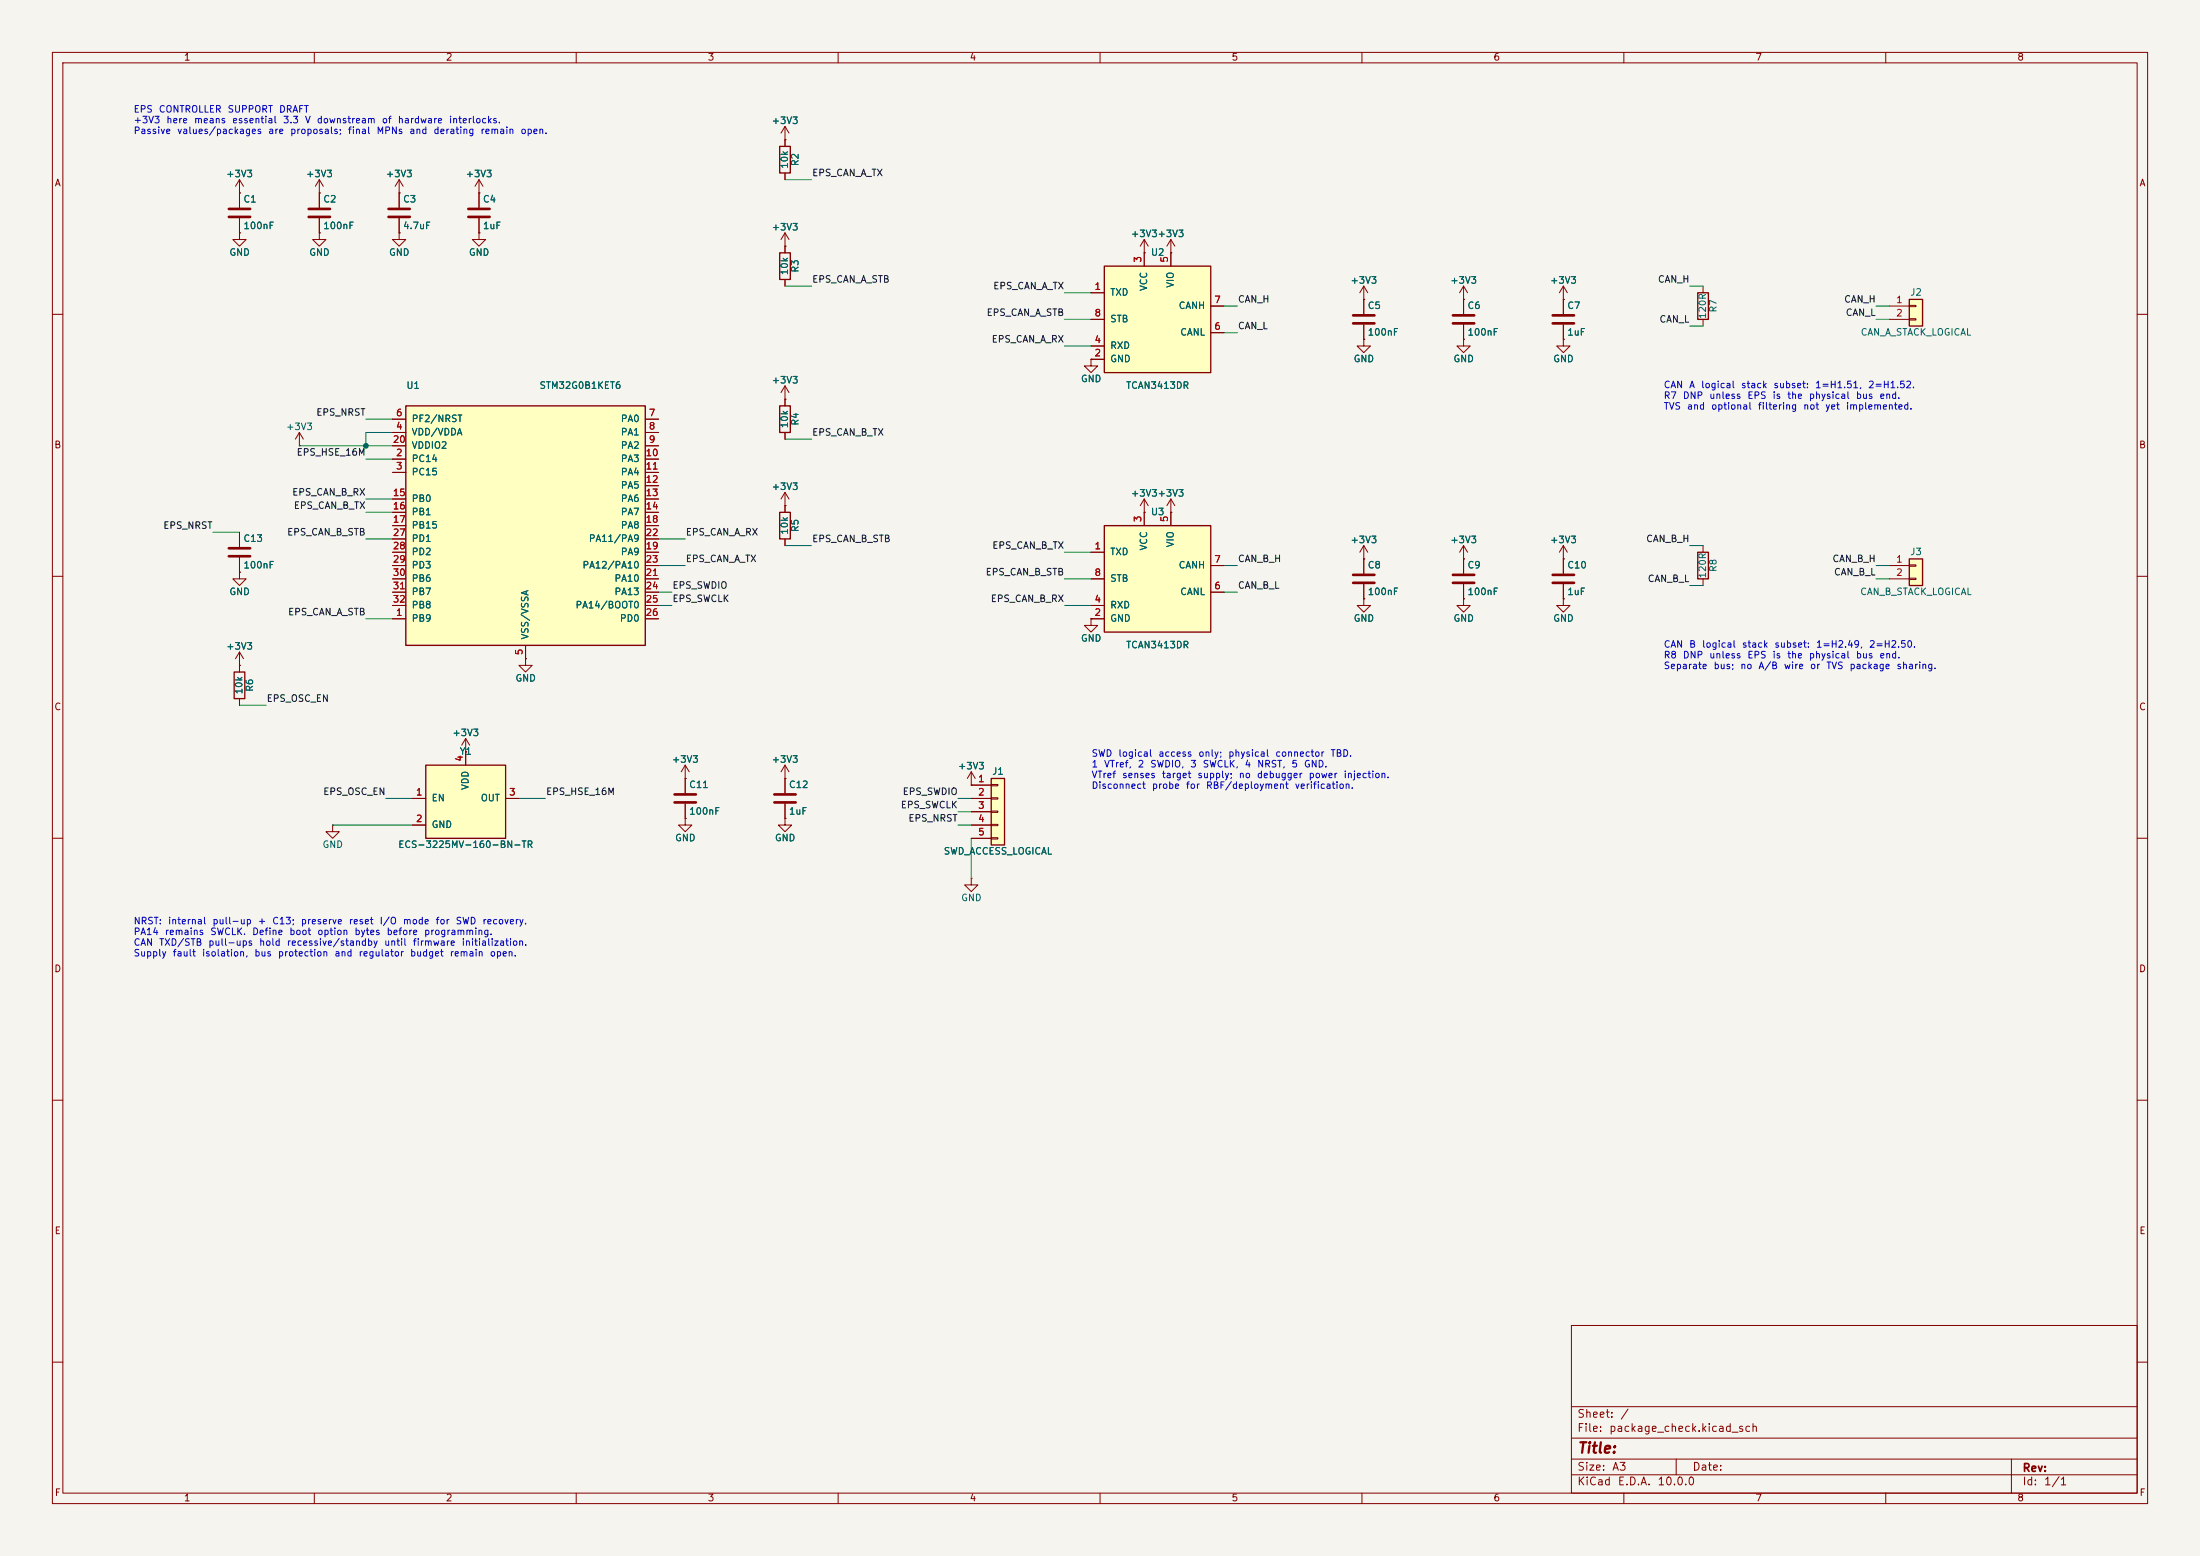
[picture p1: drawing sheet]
<svg xmlns="http://www.w3.org/2000/svg" width="420mm" height="297mm" viewBox="0 0 420 297" stroke-linecap="round" stroke-linejoin="round" font-family="sans-serif">
<path d="M0 0h420v297h-420z" fill="#f5f4ef" stroke="#f5f4ef" stroke-width=".19"/>
<g fill="none" stroke="#840000" stroke-width=".19">
<path d="M10 10h400v277h-400zM12 12h396v273h-396zM60 10v2M110 10v2M160 10v2M210 10v2M260 10v2M310 10v2M360 10v2M260.3 57.2v2.7M279.4 57.2h.1M279.4 54.6v5.3"/>
<path d="M279.4 54.6l-.8 1.3M279.4 54.6l.8 1.3M298.4 57.2h.1M298.4 54.6v5.3M298.4 54.6l-.7 1.3M298.4 54.6l.8 1.3M325.1 54.6v1.3M10 60h2M260.3 62v2.8M279.4 64.8v1.2h1.3l-1.3 1.3-1.3-1.3h1.3M279.4 64.8h.1M279.4 62v2.8"/>
<path d="M298.4 64.8v1.2h1.3l-1.3 1.3-1.2-1.3h1.2M298.4 64.8h.1M298.4 62v2.8M325.1 61v1.2M408 60h2M10 110h2M279.4 114.3v1.3h1.3l-1.3 1.2-1.3-1.2h1.3M279.4 114.3h.1M279.4 106.7h.1M279.4 104.1v5.4M279.4 111.5v2.8M279.4 104.1l-.8 1.3"/>
<path d="M279.4 104.1l.8 1.3M298.4 106.7h.1M298.4 104.1l-.7 1.3M298.4 104.1l.8 1.3M298.4 104.1v5.4M298.4 111.5v2.8M325.1 104.1v1.3M325.1 110.5v1.3M408 110h2M10 160h2M408 160h2M10 210h2"/>
<path d="M408 210h2M300 253h108v32h-108zM10 260h2M300 278.5h108M300 274.5h108M300 268.5h108M320 278.5v3M384 278.5v6.5M408 260h2M60 285v2M110 285v2M160 285v2"/>
<path d="M210 285v2M260 285v2M300 281.5h108M310 285v2M360 285v2"/>
</g>
<path d="M258.3 60.2h4.1M258.3 61.7h4.1M277.4 60.2h4M277.4 61.7h4M296.4 60.2h4.1M296.4 61.7h4.1M277.4 109.7h4M277.4 111.3h4M296.4 109.7h4.1M296.4 111.3h4.1" fill="none" stroke="#840000" stroke-width=".51"/>
<path d="M324.1 55.9h2v5.1h-2zM324.1 105.4h2v5.1h-2z" fill="none" stroke="#840000" stroke-width=".25"/>
<path d="M364.5 57.2h2.5v5h-2.5z" fill="#ffffc2"/>
<path d="M364.5 57.2h2.5v5h-2.5z" fill="none" stroke="#840000" stroke-width=".25"/>
<path d="M360.7 58.4h3.8M364.5 58.3h1.3v.2h-1.3zM360.7 61h3.8M364.5 60.8h1.3v.3h-1.3z" fill="none" stroke="#840000" stroke-width=".19"/>
<path d="M364.5 106.7h2.5v5.1h-2.5z" fill="#ffffc2"/>
<path d="M148.8 27.9h2.1v5.1h-2.1zM148.8 48.3h2.1v5h-2.1zM148.8 77.5h2.1v5.1h-2.1zM148.8 97.8h2.1v5.1h-2.1zM364.5 106.7h2.5v5.1h-2.5z" fill="none" stroke="#840000" stroke-width=".25"/>
<g fill="none" stroke="#840000" stroke-width=".19">
<path d="M45.7 36.8h.1M45.7 34.3v5.3M45.7 34.3l-.7 1.3M45.7 34.3l.8 1.3M61 36.8h.1M61 34.3v5.3M61 34.3l-.8 1.3M61 34.3l.7 1.3M76.2 36.8h.1M76.2 34.3v5.3M76.2 34.3l-.8 1.3M76.2 34.3l.8 1.3"/>
<path d="M91.4 36.8h.1M91.4 34.3v5.3M91.4 34.3l-.7 1.3M91.4 34.3l.8 1.3M149.9 26.7h.1M149.9 24.1l-.8 1.3M149.9 24.1l.7 1.3M149.9 24.1v3.8M149.9 33v1.3M45.7 44.5v1.2h1.3l-1.3 1.3-1.3-1.3h1.3M45.7 44.5h.1M45.7 41.7v2.8"/>
<path d="M61 44.5v1.2h1.2l-1.2 1.3-1.3-1.3h1.3M61 44.5h.1M61 41.7v2.8M76.2 44.5v1.2h1.3l-1.3 1.3-1.3-1.3h1.3M76.2 44.5h.1M76.2 41.7v2.8M91.4 44.5v1.2h1.3l-1.3 1.3-1.2-1.3h1.2M91.4 44.5h.1M91.4 41.7v2.8M149.9 47h.1M149.9 44.5v3.8M149.9 53.3v1.3"/>
<path d="M149.9 44.5l-.8 1.2M149.9 44.5l.7 1.2M149.9 76.2h.1M149.9 73.7v3.8M149.9 73.7l-.8 1.2M149.9 73.7l.7 1.2M57.1 85.1h.1M57.1 82.6l-.7 1.2M57.1 82.6l.8 1.2M57.1 82.6v2.5M149.9 96.5h.1M149.9 82.6v1.2"/>
<path d="M149.9 94v3.8M149.9 94l-.8 1.3M149.9 94l.7 1.3M149.9 102.9v1.2M260.3 106.7h.1M260.3 114.3v1.3h1.3l-1.3 1.2-1.2-1.2h1.2M260.3 114.3h.1M260.3 104.1v5.4M260.3 111.5v2.8M260.3 104.1l-.7 1.3M260.3 104.1l.8 1.3M360.7 108h3.8"/>
<path d="M360.7 110.5h3.8M364.5 107.8h1.3v.3h-1.3zM364.5 110.4h1.3v.2h-1.3zM63.5 157.5v1.3h1.3l-1.3 1.2-1.3-1.2h1.3M63.5 157.5h.1M130.8 148.6h.1M130.8 156.2v1.3h1.3l-1.3 1.3-1.3-1.3h1.3M130.8 156.2h.1M130.8 146.1v5.3M130.8 153.4v2.8M130.8 146.1l-.8 1.2M130.8 146.1l.8 1.2"/>
<path d="M149.9 148.6h.1M149.9 156.2v1.3h1.2l-1.2 1.3-1.3-1.3h1.3M149.9 156.2h.1M149.9 146.1v5.3M149.9 153.4v2.8M149.9 146.1l-.8 1.2M149.9 146.1l.7 1.2"/>
</g>
<g fill="none" stroke="#840000" stroke-width=".51">
<path d="M43.7 39.9h4.1M58.9 39.9h4.1M74.2 39.9h4M89.4 39.9h4.1M43.7 41.4h4.1M58.9 41.4h4.1M74.2 41.4h4M89.4 41.4h4.1M258.3 109.7h4.1M258.3 111.3h4.1M128.8 151.6h4M128.8 153.2h4"/>
<path d="M147.8 151.6h4.1M147.8 153.2h4.1"/>
</g>
<path d="M77.5 77.5h45.7v45.7h-45.7z" fill="#ffffc2"/>
<path d="M77.5 77.5h45.7v45.7h-45.7zM44.7 128.3h2v5.1h-2z" fill="none" stroke="#840000" stroke-width=".25"/>
<g fill="none" stroke="#840000" stroke-width=".19">
<path d="M74.9 87.6h2.6M74.9 90.2h2.6M74.9 82.6h2.6M74.9 80h2.6M74.9 85.1h2.6M74.9 95.3h2.6M74.9 97.8h2.6M123.2 87.6h2.5M123.2 90.2h2.5M123.2 82.6h2.5M123.2 80h2.5M123.2 85.1h2.5"/>
<path d="M123.2 92.7h2.5M123.2 95.3h2.5M123.2 97.8h2.5M45.7 101.6v2.8M45.7 106.4v2.8M74.9 118.1h2.6M74.9 100.3h2.6M74.9 105.4h2.6M74.9 110.5h2.6M74.9 102.9h2.6M74.9 108h2.6M74.9 113h2.6"/>
<path d="M74.9 115.6h2.6M123.2 118.1h2.5M123.2 100.3h2.5M123.2 105.4h2.5M123.2 110.5h2.5M123.2 102.9h2.5M123.2 108h2.5M123.2 113h2.5M123.2 115.6h2.5M45.7 127h.1M45.7 124.5v3.8M45.7 133.4v1.2"/>
<path d="M45.7 124.5l-.7 1.2M45.7 124.5l.8 1.2M100.3 123.2v2.5"/>
</g>
<path d="M43.7 104.6h4.1M43.7 106.2h4.1" fill="none" stroke="#840000" stroke-width=".51"/>
<path d="M189.2 148.6h2.6v12.7h-2.6z" fill="#ffffc2"/>
<path d="M189.2 148.6h2.6v12.7h-2.6z" fill="none" stroke="#840000" stroke-width=".25"/>
<g fill="none" stroke="#840000" stroke-width=".19">
<path d="M223.5 48.3h.1M223.5 45.7l-.7 1.3M223.5 45.7l.8 1.3M223.5 45.7v2.6M45.7 109.2v1.3h1.3l-1.3 1.3-1.3-1.3h1.3M45.7 109.2h.1M100.3 125.7v1.3h1.3l-1.3 1.3-1.2-1.3h1.2M100.3 125.7h.1M88.9 143.5h.1M88.9 141l-.8 1.2M88.9 141l.8 1.2M88.9 141v2.5"/>
<path d="M185.4 149.9h.1M185.4 149.9h3.8M185.4 152.4h3.8M185.4 154.9h3.8M185.4 157.5h3.8M185.4 147.3l-.7 1.3M185.4 147.3l.8 1.3M185.4 147.3v2.6M189.2 149.7h1.3v.3h-1.3zM189.2 152.3h1.3v.2h-1.3zM189.2 154.8h1.3v.3h-1.3zM189.2 157.4h1.3v.2h-1.3z"/>
<path d="M189.2 159.9h1.3v.2h-1.3zM185.4 167.6v1.3h1.3l-1.3 1.3-1.3-1.3h1.3M185.4 167.6h.1M185.4 160h3.8"/>
</g>
<path d="M210.8 50.8h20.3v20.3h-20.3z" fill="#ffffc2"/>
<path d="M210.8 50.8h20.3v20.3h-20.3z" fill="none" stroke="#840000" stroke-width=".25"/>
<g fill="none" stroke="#840000" stroke-width=".19">
<path d="M208.3 55.9h2.5M218.4 48.3h.1M218.4 45.7v5.1M218.4 45.7l-.7 1.3M218.4 45.7l.8 1.3M223.5 48.3v2.5M231.1 58.4h2.6M208.3 68.6v1.3h1.2l-1.2 1.2-1.3-1.2h1.3M208.3 68.6h.1M208.3 68.6h2.5M208.3 66h2.5M208.3 61h2.5"/>
<path d="M231.1 63.5h2.6"/>
</g>
<path d="M81.3 146.1h15.2v13.9h-15.2z" fill="#ffffc2"/>
<path d="M81.3 146.1h15.2v13.9h-15.2z" fill="none" stroke="#840000" stroke-width=".25"/>
<g fill="none" stroke="#840000" stroke-width=".19">
<path d="M260.3 57.2h.1M260.3 54.6l-.7 1.3M260.3 54.6l.8 1.3M260.3 54.6v2.6M260.3 64.8v1.2h1.3l-1.3 1.3-1.2-1.3h1.2M260.3 64.8h.1M223.5 97.8h.1M223.5 95.3l-.7 1.2M223.5 95.3l.8 1.2M223.5 95.3v2.5M298.4 114.3v1.3h1.3l-1.3 1.2-1.2-1.2h1.2M298.4 114.3h.1"/>
<path d="M78.7 152.4h2.6M78.7 157.5h2.6M88.9 143.5v2.6M96.5 152.4h2.6"/>
</g>
<path d="M210.8 100.3h20.3v20.4h-20.3z" fill="#ffffc2"/>
<path d="M210.8 100.3h20.3v20.4h-20.3z" fill="none" stroke="#840000" stroke-width=".25"/>
<g fill="none" stroke="#840000" stroke-width=".19">
<path d="M45.7 36.8h.1M45.7 36.8v2.8M61 36.8h.1M61 36.8v2.8M76.2 36.8h.1M76.2 36.8v2.8M91.4 36.8h.1M91.4 36.8v2.8M149.9 26.7h.1M149.9 26.7v1.2M149.9 33v1.3M45.7 44.5h.1"/>
<path d="M45.7 41.7v2.8M61 44.5h.1M61 41.7v2.8M76.2 44.5h.1M76.2 41.7v2.8M91.4 44.5h.1M91.4 41.7v2.8M149.9 47h.1M149.9 47v1.3M149.9 53.3v1.3M208.3 55.9h2.5M218.4 48.3h.1"/>
<path d="M218.4 48.3v2.5M223.5 48.3h.1M223.5 48.3v2.5M231.1 58.4h2.6M260.3 57.2h.1M260.3 57.2v2.7M279.4 57.2h.1M279.4 57.2v2.7M298.4 57.2h.1M298.4 57.2v2.7M149.9 76.2h.1M149.9 76.2v1.3"/>
<path d="M208.3 68.6h.1M208.3 68.6h2.5M208.3 66h2.5M208.3 61h2.5M231.1 63.5h2.6M260.3 64.8h.1M260.3 62v2.8M279.4 64.8h.1M279.4 62v2.8M298.4 64.8h.1M298.4 62v2.8M74.9 87.6h2.6"/>
<path d="M74.9 90.2h2.6M74.9 82.6h2.6M74.9 80h2.6M74.9 85.1h2.6M74.9 95.3h2.6M74.9 97.8h2.6M123.2 87.6h2.5M123.2 90.2h2.5M123.2 82.6h2.5M123.2 80h2.5M123.2 85.1h2.5M123.2 92.7h2.5"/>
<path d="M123.2 95.3h2.5M123.2 97.8h2.5M149.9 96.5h.1M149.9 82.6v1.2M149.9 96.5v1.3M218.4 97.8h.1M218.4 95.3v5M218.4 95.3l-.7 1.2M218.4 95.3l.8 1.2M223.5 97.8h.1M223.5 97.8v2.5M45.7 109.2h.1"/>
<path d="M45.7 101.6v2.8M45.7 106.4v2.8M74.9 105.4h2.6M74.9 118.1h2.6M74.9 115.6h2.6M74.9 113h2.6M74.9 108h2.6M74.9 110.5h2.6M74.9 100.3h2.6M74.9 102.9h2.6M123.2 105.4h2.5M123.2 118.1h2.5"/>
<path d="M123.2 115.6h2.5M123.2 113h2.5M123.2 108h2.5M123.2 110.5h2.5M123.2 100.3h2.5M123.2 102.9h2.5M149.9 102.9v1.2M208.3 118.1v1.3h1.2l-1.2 1.3-1.3-1.3h1.3M208.3 118.1h.1M208.3 105.4h2.5M208.3 118.1h2.5M208.3 115.6h2.5"/>
<path d="M208.3 110.5h2.5M231.1 113h2.6M231.1 108h2.6M260.3 106.7h.1M260.3 114.3h.1M260.3 106.7v2.8M260.3 111.5v2.8M279.4 106.7h.1M279.4 114.3h.1M279.4 106.7v2.8M279.4 111.5v2.8M298.4 106.7h.1"/>
<path d="M298.4 114.3h.1M298.4 106.7v2.8M298.4 111.5v2.8M45.7 127h.1M45.7 127v1.3M45.7 133.4v1.2M100.3 125.7h.1M100.3 123.2v2.5M78.7 152.4h2.6M78.7 157.5h2.6M88.9 143.5h.1M88.9 143.5v2.6"/>
<path d="M96.5 152.4h2.6M130.8 148.6h.1M130.8 156.2h.1M130.8 148.6v2.8M130.8 153.4v2.8M149.9 148.6h.1M149.9 156.2h.1M149.9 148.6v2.8M149.9 153.4v2.8M185.4 149.9h.1M185.4 149.9h3.8M185.4 152.4h3.8"/>
<path d="M185.4 154.9h3.8M185.4 157.5h3.8M185.4 160h3.8"/>
</g>
<g fill="none" stroke="#009600" stroke-width=".19">
<path d="M149.9 34.3h5M149.9 54.6h5M203.2 55.9h5.1M233.7 58.4h2.5M322.6 54.6h2.5M358.1 58.4h2.6M203.2 61h5.1M203.2 66h5.1M233.7 63.5h2.5M322.6 62.2h2.5M358.1 61h2.6M57.1 85.1h17.8"/>
<path d="M69.8 80h5.1M69.8 97.8h5.1M69.8 87.6h5.1M69.8 95.3h5.1M74.9 82.6h-5.1v2.5M149.9 83.8h5M40.6 101.6h5.1M69.8 102.9h5.1M69.8 118.1h5.1M125.7 102.9h5.1M125.7 113h2.6M125.7 108h5.1"/>
<path d="M125.7 115.6h2.6M149.9 104.1h5M203.2 110.5h5.1M203.2 115.6h5.1M203.2 105.4h5.1M233.7 113h2.5M233.7 108h2.5M322.6 104.1h2.5M322.6 111.8h2.5M358.1 108h2.6M358.1 110.5h2.6M45.7 134.6h5.1"/>
<path d="M63.5 157.5h15.2M73.7 152.4h5M99.1 152.4h5M182.9 152.4h2.5M182.9 154.9h2.5M182.9 157.5h2.5M185.4 160v7.6"/>
</g>
<circle cx="69.8" cy="85.1" r=".46" fill="#009600" stroke="#009600" stroke-width=".19"/>
<text font-size="2" fill="#840000" x="301" y="277.9">Title:</text>
<g font-size="1.5" fill="#840000">
<text x="301" y="273.7">File:</text>
<text x="301" y="271">Sheet:</text>
<text x="307.1" y="273.7">package_check.kicad_sch</text>
<text x="309.2" y="271">/</text>
<text x="301" y="281.1">Size:</text>
<text x="307.6" y="281.1">A3</text>
<text x="323" y="281.1">Date:</text>
<text x="386" y="281.3">Rev:</text>
<text x="301" y="283.9">KiCad</text>
<text x="308.7" y="283.9">E.D.A.</text>
<text x="316.3" y="283.9">10.0.0</text>
<text x="386" y="283.9">Id:</text>
<text x="390.1" y="283.9">1/1</text>
</g>
<g font-size="1.3" fill="#840000">
<text x="35" y="11.9">1</text>
<text x="85" y="11.9">2</text>
<text x="135" y="11.9">3</text>
<text x="185" y="11.9">4</text>
<text x="235" y="11.9">5</text>
<text x="285" y="11.9">6</text>
<text x="335" y="11.9">7</text>
<text x="385" y="11.9">8</text>
<text x="10.3" y="35.9">A</text>
<text x="408.3" y="35.9">A</text>
<text x="10.3" y="85.9">B</text>
<text x="408.2" y="85.9">B</text>
<text x="10.3" y="135.9">C</text>
<text x="408.2" y="135.9">C</text>
<text x="10.3" y="185.9">D</text>
<text x="408.2" y="185.9">D</text>
<text x="10.3" y="235.9">E</text>
<text x="408.3" y="235.9">E</text>
<text x="10.3" y="285.9">F</text>
<text x="35" y="286.9">1</text>
<text x="85" y="286.9">2</text>
<text x="135" y="286.9">3</text>
<text x="185" y="286.9">4</text>
<text x="235" y="286.9">5</text>
<text x="285" y="286.9">6</text>
<text x="335" y="286.9">7</text>
<text x="385" y="286.9">8</text>
<text x="408.3" y="285.9">F</text>
</g>
<g font-size="1.3" fill="#0000c2">
<text x="25.4" y="21.8">EPS</text>
<text x="25.4" y="23.8">+3V3</text>
<text x="30.2" y="21.8">CONTROLLER</text>
<text x="31.7" y="23.8">here</text>
<text x="36.9" y="23.8">means</text>
<text x="43.3" y="21.8">SUPPORT</text>
<text x="44.2" y="23.8">essential</text>
<text x="53.2" y="21.8">DRAFT</text>
<text x="53.9" y="23.8">3.3</text>
<text x="58.1" y="23.8">V</text>
<text x="60.4" y="23.8">downstream</text>
<text x="72.8" y="23.8">of</text>
<text x="75.8" y="23.8">hardware</text>
<text x="85.6" y="23.8">interlocks.</text>
<text x="25.4" y="25.9">Passive</text>
<text x="33.7" y="25.9">values/packages</text>
<text x="51.1" y="25.9">are</text>
<text x="55.3" y="25.9">proposals;</text>
<text x="66.3" y="25.9">final</text>
<text x="71.8" y="25.9">MPNs</text>
<text x="78" y="25.9">and</text>
<text x="82.6" y="25.9">derating</text>
<text x="91.6" y="25.9">remain</text>
<text x="99.3" y="25.9">open.</text>
<text x="317.5" y="74.4">CAN</text>
<text x="317.5" y="76.4">R7</text>
<text x="321.2" y="76.4">DNP</text>
<text x="322.4" y="74.4">A</text>
<text x="324.6" y="74.4">logical</text>
<text x="326.2" y="76.4">unless</text>
<text x="332.3" y="74.4">stack</text>
<text x="333.5" y="76.4">EPS</text>
<text x="338.3" y="76.4">is</text>
<text x="338.5" y="74.4">subset:</text>
<text x="341.1" y="76.4">the</text>
<text x="345.2" y="76.4">physical</text>
<text x="346.4" y="74.4">1=H1.51,</text>
<text x="354.2" y="76.4">bus</text>
<text x="356.5" y="74.4">2=H1.52.</text>
<text x="358.7" y="76.4">end.</text>
<text x="317.5" y="78.5">TVS</text>
<text x="321.9" y="78.5">and</text>
<text x="326.6" y="78.5">optional</text>
<text x="335.5" y="78.5">filtering</text>
<text x="344.1" y="78.5">not</text>
<text x="348.3" y="78.5">yet</text>
<text x="352.3" y="78.5">implemented.</text>
<text x="317.5" y="123.9">CAN</text>
<text x="317.5" y="126">R8</text>
<text x="321.2" y="126">DNP</text>
<text x="322.4" y="123.9">B</text>
<text x="324.8" y="123.9">logical</text>
<text x="326.2" y="126">unless</text>
<text x="332.4" y="123.9">stack</text>
<text x="333.5" y="126">EPS</text>
<text x="338.3" y="126">is</text>
<text x="338.6" y="123.9">subset:</text>
<text x="341.1" y="126">the</text>
<text x="345.2" y="126">physical</text>
<text x="346.6" y="123.9">1=H2.49,</text>
<text x="354.2" y="126">bus</text>
<text x="356.7" y="123.9">2=H2.50.</text>
<text x="358.7" y="126">end.</text>
<text x="317.5" y="128">Separate</text>
<text x="327" y="128">bus;</text>
<text x="332.1" y="128">no</text>
<text x="335.6" y="128">A/B</text>
<text x="340.4" y="128">wire</text>
<text x="345.4" y="128">or</text>
<text x="348.5" y="128">TVS</text>
<text x="353" y="128">package</text>
<text x="361.9" y="128">sharing.</text>
<text x="208.3" y="144.7">SWD</text>
<text x="208.3" y="146.8">1</text>
<text x="208.3" y="148.8">VTref</text>
<text x="210.7" y="146.8">VTref,</text>
<text x="213.4" y="144.7">logical</text>
<text x="214.1" y="148.8">senses</text>
<text x="217.1" y="146.8">2</text>
<text x="219.5" y="146.8">SWDIO,</text>
<text x="221" y="144.7">access</text>
<text x="221.7" y="148.8">target</text>
<text x="227.1" y="146.8">3</text>
<text x="228.5" y="148.8">supply;</text>
<text x="228.7" y="144.7">only;</text>
<text x="229.5" y="146.8">SWCLK,</text>
<text x="234.4" y="144.7">physical</text>
<text x="236.4" y="148.8">no</text>
<text x="237.5" y="146.8">4</text>
<text x="239.8" y="148.8">debugger</text>
<text x="239.9" y="146.8">NRST,</text>
<text x="243.3" y="144.7">connector</text>
<text x="246.4" y="146.8">5</text>
<text x="248.8" y="146.8">GND.</text>
<text x="249.7" y="148.8">power</text>
<text x="253.9" y="144.7">TBD.</text>
<text x="256.4" y="148.8">injection.</text>
<text x="208.3" y="150.9">Disconnect</text>
<text x="219.8" y="150.9">probe</text>
<text x="226.3" y="150.9">for</text>
<text x="230.1" y="150.9">RBF/deployment</text>
<text x="247.1" y="150.9">verification.</text>
<text x="25.4" y="176.7">NRST:</text>
<text x="25.4" y="178.8">PA14</text>
<text x="31.3" y="178.8">remains</text>
<text x="32" y="176.7">internal</text>
<text x="40" y="178.8">SWCLK.</text>
<text x="40.4" y="176.7">pull-up</text>
<text x="48" y="178.8">Define</text>
<text x="49.1" y="176.7">+</text>
<text x="51.9" y="176.7">C13;</text>
<text x="55.1" y="178.8">boot</text>
<text x="57.3" y="176.7">preserve</text>
<text x="60.5" y="178.8">option</text>
<text x="66.5" y="176.7">reset</text>
<text x="67.6" y="178.8">bytes</text>
<text x="72.4" y="176.7">I/O</text>
<text x="73.7" y="178.8">before</text>
<text x="76.8" y="176.7">mode</text>
<text x="80.8" y="178.8">programming.</text>
<text x="83" y="176.7">for</text>
<text x="86.9" y="176.7">SWD</text>
<text x="92" y="176.7">recovery.</text>
<text x="25.4" y="180.8">CAN</text>
<text x="25.4" y="182.9">Supply</text>
<text x="30.3" y="180.8">TXD/STB</text>
<text x="32.9" y="182.9">fault</text>
<text x="38.4" y="182.9">isolation,</text>
<text x="39.7" y="180.8">pull-ups</text>
<text x="48.4" y="182.9">bus</text>
<text x="49.4" y="180.8">hold</text>
<text x="52.9" y="182.9">protection</text>
<text x="54.6" y="180.8">recessive/standby</text>
<text x="63.7" y="182.9">and</text>
<text x="68.3" y="182.9">regulator</text>
<text x="73.2" y="180.8">until</text>
<text x="78.2" y="182.9">budget</text>
<text x="78.7" y="180.8">firmware</text>
<text x="85.7" y="182.9">remain</text>
<text x="88" y="180.8">initialization.</text>
<text x="93.4" y="182.9">open.</text>
</g>
<g font-size="1.3" fill="#006464">
<text x="147.2" y="24">+3V3</text>
<text x="43.1" y="34.1">+3V3</text>
<text x="58.3" y="34.1">+3V3</text>
<text x="73.6" y="34.1">+3V3</text>
<text x="88.8" y="34.1">+3V3</text>
<text x="150.7" y="32.3" transform="rotate(-90 150.7 32.3)">10k</text>
<text x="152.8" y="31.8" transform="rotate(-90 152.8 31.8)">R2</text>
<text x="46.4" y="39">C1</text>
<text x="61.6" y="39">C2</text>
<text x="76.8" y="39">C3</text>
<text x="92.1" y="39">C4</text>
<text x="46.4" y="44">100nF</text>
<text x="61.6" y="44">100nF</text>
<text x="76.8" y="44">4.7uF</text>
<text x="92.1" y="44">1uF</text>
<text x="147.2" y="44.3">+3V3</text>
<text x="215.8" y="45.6">+3V3+3V3</text>
<text x="43.7" y="49.1">GND</text>
<text x="58.9" y="49.1">GND</text>
<text x="74.2" y="49.1">GND</text>
<text x="89.4" y="49.1">GND</text>
<text x="150.7" y="52.6" transform="rotate(-90 150.7 52.6)">10k</text>
<text x="152.8" y="52.1" transform="rotate(-90 152.8 52.1)">R3</text>
<text x="219.6" y="49.1">U2</text>
<text x="211.8" y="56.7">TXD</text>
<text x="219.3" y="55.6" transform="rotate(-90 219.3 55.6)">VCC</text>
<text x="224.4" y="55" transform="rotate(-90 224.4 55)">VIO</text>
<text x="224.9" y="59.3">CANH</text>
<text x="257.7" y="54.5">+3V3</text>
<text x="261" y="59.3">C5</text>
<text x="276.8" y="54.5">+3V3</text>
<text x="280" y="59.3">C6</text>
<text x="295.8" y="54.5">+3V3</text>
<text x="299.1" y="59.3">C7</text>
<text x="328" y="59.8" transform="rotate(-90 328 59.8)">R7</text>
<text x="364.6" y="56.7">J2</text>
<text x="211.8" y="61.8">STB</text>
<text x="225.2" y="64.4">CANL</text>
<text x="261" y="64.4">100nF</text>
<text x="280" y="64.4">100nF</text>
<text x="299.1" y="64.4">1uF</text>
<text x="326" y="61" transform="rotate(-90 326 61)">120R</text>
<text x="355.1" y="64.4">CAN_A_STACK_LOGICAL</text>
<text x="211.8" y="69.4">GND</text>
<text x="211.8" y="66.9">RXD</text>
<text x="258.3" y="69.4">GND</text>
<text x="277.4" y="69.4">GND</text>
<text x="296.4" y="69.4">GND</text>
<text x="77.5" y="74.5">U1</text>
<text x="102.9" y="74.5">STM32G0B1KET6</text>
<text x="147.2" y="73.5">+3V3</text>
<text x="206.2" y="73.3">GND</text>
<text x="214.9" y="74.5">TCAN3413DR</text>
<text x="54.5" y="82.4">+3V3</text>
<text x="78.5" y="83.4">VDD/VDDA</text>
<text x="78.5" y="80.9">PF2/NRST</text>
<text x="118.4" y="80.9">PA0</text>
<text x="118.4" y="83.4">PA1</text>
<text x="150.7" y="81.8" transform="rotate(-90 150.7 81.8)">10k</text>
<text x="152.8" y="81.4" transform="rotate(-90 152.8 81.4)">R4</text>
<text x="78.5" y="88.5">PC14</text>
<text x="78.5" y="86">VDDIO2</text>
<text x="118.4" y="86">PA2</text>
<text x="118.4" y="88.5">PA3</text>
<text x="78.5" y="91">PC15</text>
<text x="118.4" y="91">PA4</text>
<text x="118.4" y="93.6">PA5</text>
<text x="147.2" y="93.8">+3V3</text>
<text x="215.8" y="95.1">+3V3+3V3</text>
<text x="78.5" y="96.1">PB0</text>
<text x="78.5" y="98.7">PB1</text>
<text x="78.5" y="101.2">PB15</text>
<text x="118.4" y="96.1">PA6</text>
<text x="118.4" y="98.7">PA7</text>
<text x="118.4" y="101.2">PA8</text>
<text x="152.8" y="101.7" transform="rotate(-90 152.8 101.7)">R5</text>
<text x="219.6" y="98.7">U3</text>
<text x="46.4" y="103.7">C13</text>
<text x="78.5" y="103.7">PD1</text>
<text x="78.5" y="106.3">PD2</text>
<text x="112.3" y="103.7">PA11/PA9</text>
<text x="118.4" y="106.3">PA9</text>
<text x="150.7" y="102.2" transform="rotate(-90 150.7 102.2)">10k</text>
<text x="211.8" y="106.3">TXD</text>
<text x="219.3" y="105.2" transform="rotate(-90 219.3 105.2)">VCC</text>
<text x="224.4" y="104.6" transform="rotate(-90 224.4 104.6)">VIO</text>
<text x="257.7" y="104">+3V3</text>
<text x="276.8" y="104">+3V3</text>
<text x="295.8" y="104">+3V3</text>
<text x="364.6" y="106.3">J3</text>
<text x="43.7" y="113.9">GND</text>
<text x="46.4" y="108.8">100nF</text>
<text x="78.5" y="108.8">PD3</text>
<text x="78.5" y="111.4">PB6</text>
<text x="78.5" y="113.9">PB7</text>
<text x="111.1" y="108.8">PA12/PA10</text>
<text x="117.2" y="111.4">PA10</text>
<text x="117.2" y="113.9">PA13</text>
<text x="211.8" y="111.4">STB</text>
<text x="224.9" y="108.8">CANH</text>
<text x="225.2" y="113.9">CANL</text>
<text x="261" y="108.8">C8</text>
<text x="261" y="113.9">100nF</text>
<text x="280" y="108.8">C9</text>
<text x="280" y="113.9">100nF</text>
<text x="299.1" y="113.9">1uF</text>
<text x="299.1" y="108.8">C10</text>
<text x="326" y="110.5" transform="rotate(-90 326 110.5)">120R</text>
<text x="328" y="109.3" transform="rotate(-90 328 109.3)">R8</text>
<text x="355" y="113.9">CAN_B_STACK_LOGICAL</text>
<text x="78.5" y="119">PB9</text>
<text x="78.5" y="116.4">PB8</text>
<text x="109.8" y="116.4">PA14/BOOT0</text>
<text x="118.2" y="119">PD0</text>
<text x="211.8" y="119">GND</text>
<text x="211.8" y="116.4">RXD</text>
<text x="258.3" y="119">GND</text>
<text x="277.4" y="119">GND</text>
<text x="296.4" y="119">GND</text>
<text x="43.1" y="124.3">+3V3</text>
<text x="101.2" y="122.2" transform="rotate(-90 101.2 122.2)">VSS/VSSA</text>
<text x="206.2" y="122.8">GND</text>
<text x="214.9" y="124.1">TCAN3413DR</text>
<text x="98.3" y="130.4">GND</text>
<text x="46.6" y="132.6" transform="rotate(-90 46.6 132.6)">10k</text>
<text x="48.6" y="132.2" transform="rotate(-90 48.6 132.2)">R6</text>
<text x="86.3" y="140.8">+3V3</text>
<text x="87.6" y="144.4">Y1</text>
<text x="128.2" y="145.9">+3V3</text>
<text x="147.2" y="145.9">+3V3</text>
<text x="182.8" y="147.2">+3V3</text>
<text x="189.3" y="148.2">J1</text>
<text x="82.3" y="153.3">EN</text>
<text x="89.8" y="150.9" transform="rotate(-90 89.8 150.9)">VDD</text>
<text x="91.7" y="153.3">OUT</text>
<text x="131.5" y="155.8">100nF</text>
<text x="131.5" y="150.7">C11</text>
<text x="150.5" y="155.8">1uF</text>
<text x="150.5" y="150.7">C12</text>
<text x="82.3" y="158.3">GND</text>
<text x="128.8" y="160.9">GND</text>
<text x="147.8" y="160.9">GND</text>
<text x="61.5" y="162.2">GND</text>
<text x="75.9" y="162.2">ECS-3225MV-160-BN-TR</text>
<text x="180.1" y="163.4">SWD_ACCESS_LOGICAL</text>
<text x="183.4" y="172.3">GND</text>
</g>
<g font-size="1.3" fill="#0f0f0f">
<text x="154.9" y="33.9">EPS_CAN_A_TX</text>
<text x="154.9" y="54.3">EPS_CAN_A_STB</text>
<text x="189.5" y="55.5">EPS_CAN_A_TX</text>
<text x="236.2" y="58.1">CAN_H</text>
<text x="316.4" y="54.3">CAN_H</text>
<text x="351.9" y="58.1">CAN_H</text>
<text x="188.2" y="60.6">EPS_CAN_A_STB</text>
<text x="189.2" y="65.7">EPS_CAN_A_RX</text>
<text x="236.2" y="63.2">CAN_L</text>
<text x="316.7" y="61.9">CAN_L</text>
<text x="352.3" y="60.6">CAN_L</text>
<text x="60.3" y="79.7">EPS_NRST</text>
<text x="154.9" y="83.5">EPS_CAN_B_TX</text>
<text x="56.5" y="87.3">EPS_HSE_16M</text>
<text x="55.7" y="94.9">EPS_CAN_B_RX</text>
<text x="31.1" y="101.3">EPS_NRST</text>
<text x="56" y="97.4">EPS_CAN_B_TX</text>
<text x="54.7" y="102.5">EPS_CAN_B_STB</text>
<text x="130.8" y="107.6">EPS_CAN_A_TX</text>
<text x="130.8" y="102.5">EPS_CAN_A_RX</text>
<text x="154.9" y="103.8">EPS_CAN_B_STB</text>
<text x="189.3" y="105.1">EPS_CAN_B_TX</text>
<text x="236.2" y="107.6">CAN_B_H</text>
<text x="314.2" y="103.8">CAN_B_H</text>
<text x="349.7" y="107.6">CAN_B_H</text>
<text x="128.3" y="112.7">EPS_SWDIO</text>
<text x="188.1" y="110.1">EPS_CAN_B_STB</text>
<text x="236.2" y="112.7">CAN_B_L</text>
<text x="314.5" y="111.4">CAN_B_L</text>
<text x="350" y="110.1">CAN_B_L</text>
<text x="54.9" y="117.8">EPS_CAN_A_STB</text>
<text x="128.3" y="115.2">EPS_SWCLK</text>
<text x="189" y="115.2">EPS_CAN_B_RX</text>
<text x="50.8" y="134.3">EPS_OSC_EN</text>
<text x="61.6" y="152.1">EPS_OSC_EN</text>
<text x="104.1" y="152.1">EPS_HSE_16M</text>
<text x="171.9" y="154.6">EPS_SWCLK</text>
<text x="172.2" y="152.1">EPS_SWDIO</text>
<text x="173.3" y="157.1">EPS_NRST</text>
</g>
<g font-size="1.3" fill="#a90000">
<text x="218.2" y="50.2" transform="rotate(-90 218.2 50.2)">3</text>
<text x="223.3" y="50.2" transform="rotate(-90 223.3 50.2)">5</text>
<text x="208.8" y="55.6">1</text>
<text x="231.7" y="58.2">7</text>
<text x="361.9" y="58.2">1</text>
<text x="208.8" y="65.8">4</text>
<text x="208.8" y="60.7">8</text>
<text x="231.7" y="63.2">6</text>
<text x="361.9" y="60.7">2</text>
<text x="208.8" y="68.3">2</text>
<text x="75.5" y="82.3">4</text>
<text x="75.5" y="79.8">6</text>
<text x="123.8" y="79.8">7</text>
<text x="123.8" y="82.3">8</text>
<text x="74.9" y="84.8">20</text>
<text x="75.5" y="87.4">2</text>
<text x="75.5" y="89.9">3</text>
<text x="123.1" y="87.4">10</text>
<text x="123.1" y="89.9">11</text>
<text x="123.8" y="84.8">9</text>
<text x="74.9" y="95">15</text>
<text x="123.1" y="92.5">12</text>
<text x="123.1" y="95">13</text>
<text x="74.9" y="97.5">16</text>
<text x="74.9" y="100.1">17</text>
<text x="123.1" y="97.5">14</text>
<text x="123.1" y="100.1">18</text>
<text x="218.2" y="99.8" transform="rotate(-90 218.2 99.8)">3</text>
<text x="223.3" y="99.8" transform="rotate(-90 223.3 99.8)">5</text>
<text x="74.9" y="102.6">27</text>
<text x="74.9" y="105.2">28</text>
<text x="74.9" y="107.7">29</text>
<text x="123.1" y="105.2">19</text>
<text x="123.1" y="102.6">22</text>
<text x="123.1" y="107.7">23</text>
<text x="208.8" y="105.2">1</text>
<text x="231.7" y="107.7">7</text>
<text x="361.9" y="107.7">1</text>
<text x="74.9" y="110.2">30</text>
<text x="74.9" y="112.8">31</text>
<text x="123.1" y="110.2">21</text>
<text x="123.1" y="112.8">24</text>
<text x="208.8" y="110.2">8</text>
<text x="231.7" y="112.8">6</text>
<text x="361.9" y="110.2">2</text>
<text x="74.9" y="115.3">32</text>
<text x="75.5" y="117.9">1</text>
<text x="123.1" y="115.3">25</text>
<text x="123.1" y="117.9">26</text>
<text x="208.8" y="117.9">2</text>
<text x="208.8" y="115.3">4</text>
<text x="100.1" y="125.2" transform="rotate(-90 100.1 125.2)">5</text>
<text x="88.6" y="145.5" transform="rotate(-90 88.6 145.5)">4</text>
<text x="186.6" y="149.6">1</text>
<text x="79.3" y="152.1">1</text>
<text x="97.1" y="152.1">3</text>
<text x="186.6" y="152.1">2</text>
<text x="186.6" y="154.7">3</text>
<text x="79.3" y="157.2">2</text>
<text x="186.6" y="157.2">4</text>
<text x="186.6" y="159.8">5</text>
</g>
</svg>
